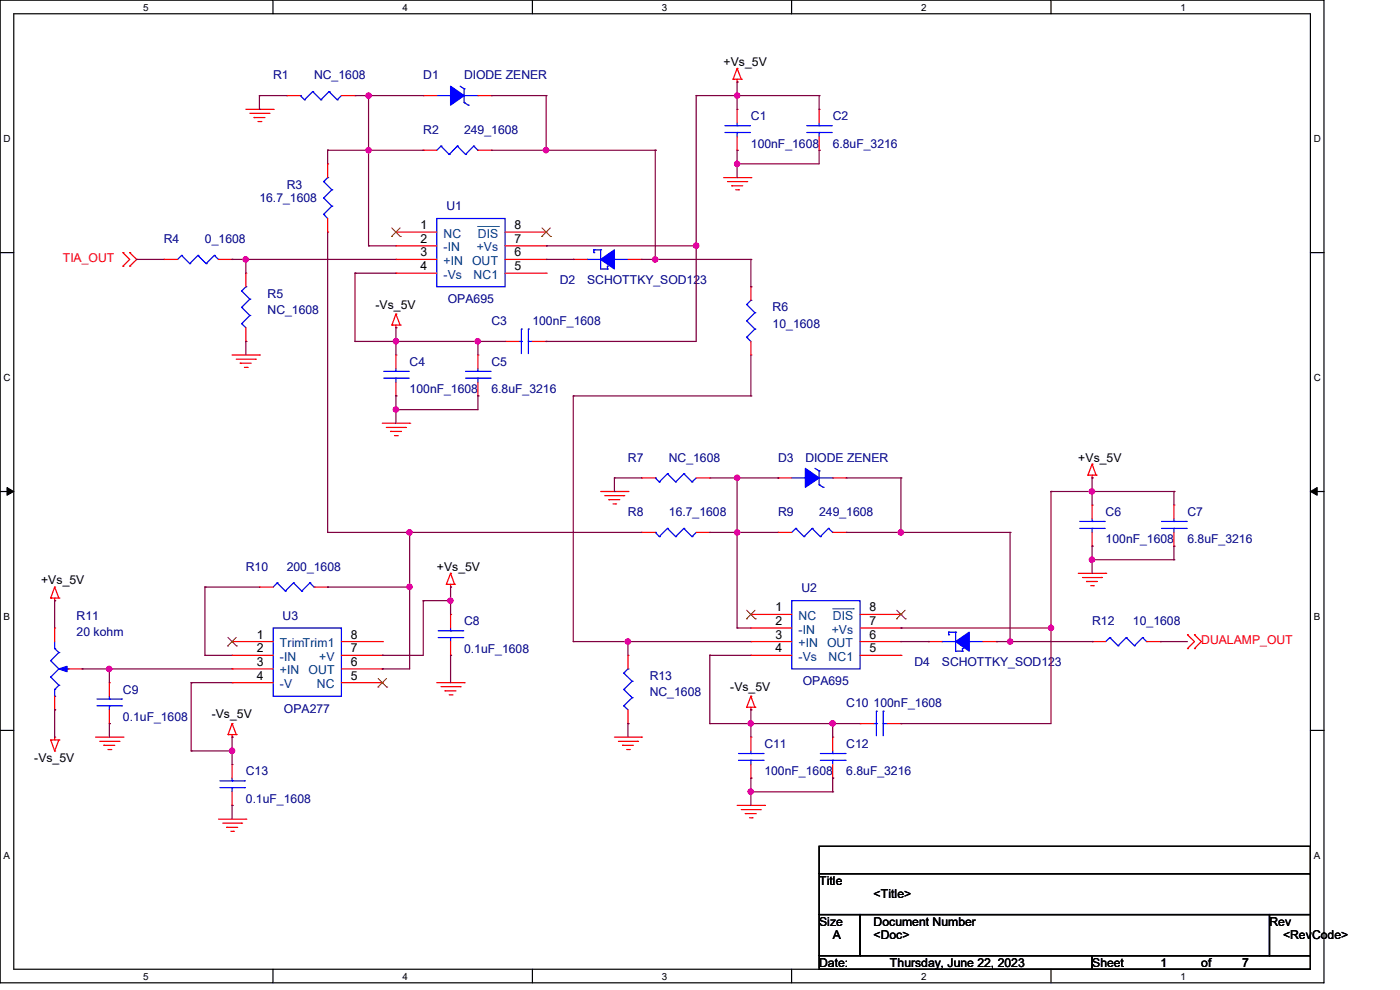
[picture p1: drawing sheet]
<svg xmlns="http://www.w3.org/2000/svg" width="297mm" height="210mm" viewBox="0 0 297 210" stroke-linecap="round" stroke-linejoin="round" font-family="sans-serif">
<path d="M0 0h280.9v208.5h-280.9zM2.9 2.9h275.1v202.7h-275.1z" fill="none" stroke="#000" stroke-width=".25"/>
<g fill="#fff">
<path d="M30.4 .3h1.1v2.4h-1.1z"/>
<path d="M30.4 205.9h1.1v2.3h-1.1z"/>
</g>
<path d="M57.9 0v2.9M57.9 205.6v2.9" fill="none" stroke="#000" stroke-width=".25"/>
<g fill="#fff">
<path d="M85.4 .3h1.1v2.4h-1.1z"/>
<path d="M85.4 205.9h1.1v2.3h-1.1z"/>
</g>
<path d="M112.9 0v2.9M112.9 205.6v2.9" fill="none" stroke="#000" stroke-width=".25"/>
<g fill="#fff">
<path d="M140.4 .3h1.2v2.4h-1.2z"/>
<path d="M140.4 205.9h1.2v2.3h-1.2z"/>
</g>
<path d="M167.9 0v2.9M167.9 205.6v2.9" fill="none" stroke="#000" stroke-width=".25"/>
<g fill="#fff">
<path d="M195.4 .3h1.2v2.4h-1.2z"/>
<path d="M195.4 205.9h1.2v2.3h-1.2z"/>
</g>
<path d="M223 0v2.9M223 205.6v2.9" fill="none" stroke="#000" stroke-width=".25"/>
<g fill="#fff">
<path d="M250.4 .3h1.2v2.4h-1.2z"/>
<path d="M250.4 205.9h1.2v2.3h-1.2z"/>
<path d="M.8 28.2h1.4v2.4h-1.4z"/>
<path d="M278.7 28.2h1.5v2.4h-1.5z"/>
<path d="M.8 78.9h1.4v2.3h-1.4z"/>
<path d="M278.7 78.9h1.5v2.3h-1.5z"/>
</g>
<path d="M0 53.6h2.9M278 53.6h2.9" fill="none" stroke="#000" stroke-width=".25"/>
<g fill="#fff">
<path d="M.8 129.6h1.3v2.3h-1.3z"/>
<path d="M278.7 129.6h1.4v2.3h-1.4z"/>
</g>
<path d="M0 104.3h2.9M278 104.3h2.9" fill="none" stroke="#000" stroke-width=".25"/>
<path d="M1.5 103.4l1.4 .9-1.4 .8zM278 104.3l1.4-.9v1.7z" fill="#000" stroke="#000" stroke-width=".21"/>
<g fill="#fff">
<path d="M.8 180.3h1.3v2.3h-1.3z"/>
<path d="M278.7 180.3h1.4v2.3h-1.4z"/>
</g>
<path d="M0 154.9h2.9M278 154.9h2.9M173.8 179.5h104.2v5.8h-104.2zM173.8 185.3h104.2v8.7h-104.2zM173.8 194h8.7v8.7h-8.7zM182.5 194h86.8v8.7h-86.8zM269.3 194h8.7v8.7h-8.7zM173.8 202.7h57.9v2.9h-57.9zM231.7 202.7h46.3v2.9h-46.3z" fill="none" stroke="#000" stroke-width=".25"/>
<g fill="none" stroke="#f00" stroke-width=".25">
<path d="M155.5 16.8h.1M155.5 16.8h1.8M156.4 17.4h.1M156.4 14.5h.1M156.4 16.8v.6M156.4 14.5l-.9 2.3M156.4 14.5l.9 2.3M157.3 16.8h.1M52.2 23.2h5.8M53 24h4.1M53.9 24.9h.1M53.9 24.9h2.3"/>
<path d="M54.7 25.8h.6M55.3 25.8h.1M57.1 24h.1M58 23.2h.1M60.8 20.3h.1M60.8 20.3h2.9M69.5 34.8h.1M69.5 34.8v2.9M72.4 20.3h2.9M75.3 20.3h.1M89.8 20.3h.1M89.8 31.9h.1"/>
<path d="M89.8 20.3h2.9M89.8 31.9h2.9M101.4 20.3h2.9M101.4 31.9h2.9M104.3 20.3h.1M104.3 31.9h.1M153.5 37.7h5.8M154.3 38.5h4.1M155.2 39.4h.1M155.2 39.4h2.4M156.4 23.2h.1M156.4 31.9h.1"/>
<path d="M156.4 23.2v2.9M156.4 29v2.9M158.4 38.5h.1M159.3 37.7h.1M173.8 23.2h.1M173.8 31.9h.1M173.8 23.2v2.9M173.8 29v2.9M26.1 53.6h.1M26.1 56.5h.1M26.1 53.6l1.4 1.4-1.4 1.5M27.5 56.5h.1"/>
<path d="M27.5 53.6h.1M27.5 53.6l1.5 1.4-1.5 1.5M34.8 55h.1M34.8 55h2.9M46.4 55h2.8M49.2 55h.1M52.2 58h.1M52.2 58v2.8M69.5 49.2h.1M69.5 46.4v2.8M84 49.2h.1M84 52.2h.1"/>
<path d="M84 55h.1M84 58h.1M84 55h8.7M84 49.2h8.7M84 52.2h8.7M84 58h8.7M107.1 55h8.8M107.1 49.2h8.8M107.1 52.2h8.8M107.1 58h8.8M115.9 58h.1M115.9 55h.1"/>
<path d="M115.9 52.2h.1M115.9 49.2h.1M121.6 55h.1M121.6 55h2.9M133.2 55h2.9M136.1 55h.1M156.1 40.3h.6M156.7 40.3h.1M49.2 75.3h5.8M50.1 76.2h4.1M51 77h.1M51 77h2.3"/>
<path d="M51.9 77.9h.6M52.2 72.4h.1M52.2 69.5v2.9M52.5 77.9h.1M54.2 76.2h.1M55 75.3h.1M83.1 69h.1M83.1 69h1.8M84 69.5h.1M84 66.6h.1M84 75.3h.1M84 69v.5"/>
<path d="M84 75.3v2.9M84 66.6l-.9 2.4M84 66.6l.9 2.4M84.9 69h.1M101.4 75.3h.1M101.4 75.3v2.9M107.1 72.4h.1M107.1 72.4h3M112.9 72.4h3M115.9 72.4h.1M159.3 75.3h.1M159.3 60.8h.1"/>
<path d="M159.3 60.8v2.9M159.3 72.4v2.9M81.1 89.8h5.8M82 90.7h4M82.8 91.5h.1M82.8 91.5h2.4M83.7 92.4h.6M84 84h.1M84 81.1v2.9M84.3 92.4h.1M86 90.7h.1M86.9 89.8h.1"/>
<path d="M101.4 84h.1M101.4 81.1v2.9M231.7 98.5h.1M231.7 98.5l-.9 2.3M231.7 98.5l.8 2.3M127.4 104.3h5.8M128.3 105.2h4M129.2 106h.1M129.2 106h2.3M130 106.9h.6M130.6 106.9h.1M132.3 105.2h.1"/>
<path d="M133.2 104.3h.1M136.1 101.4h.1M136.1 112.9h.1M136.1 101.4h2.9M136.1 112.9h2.9M147.7 101.4h2.9M147.7 112.9h2.9M150.6 101.4h.1M150.6 112.9h.1M165.1 101.4h.1M165.1 112.9h.1M165.1 101.4h2.9"/>
<path d="M165.1 112.9h2.9M176.7 101.4h2.8M176.7 112.9h2.8M179.5 101.4h.1M179.5 112.9h.1M230.8 100.8h.1M230.8 100.8h1.7M231.7 101.4h.1M231.7 107.1h.1M231.7 115.9h.1M231.7 100.8v.6M231.7 107.1v3"/>
<path d="M231.7 112.9v3M232.5 100.8h.1M249 107.1h.1M249 115.9h.1M249 107.1v3M249 112.9v3M10.8 126.9h.1M10.8 126.9h1.7M11.6 127.4h.1M11.6 124.5h.1M11.6 133.2h.1M11.6 126.9v.5"/>
<path d="M11.6 133.2v2.9M11.6 124.5l-.8 2.4M11.6 124.5l.9 2.4M12.5 126.9h.1M49.2 136.1h.1M49.2 139h.1M49.2 136.1h8.8M49.2 139h8.8M55 124.5h.1M55 124.5h3M66.6 124.5h2.9M69.5 124.5h.1"/>
<path d="M72.4 136.1h8.7M72.4 139h8.7M81.1 139h.1M81.1 136.1h.1M94.7 124h.1M94.7 124h1.7M95.6 124.5h.1M95.6 121.6h.1M95.6 130.3h.1M95.6 139h.1M95.6 124v.5M95.6 130.3v2.9"/>
<path d="M95.6 136.1v2.9M95.6 121.6l-.9 2.4M95.6 121.6l.8 2.4M96.4 124h.1M133.2 139h.1M133.2 139v2.9M159.3 130.3h.1M159.3 133.2h.1M159.3 136.1h.1M159.3 139h.1M159.3 136.1h8.7M159.3 139h8.7"/>
<path d="M159.3 130.3h8.7M159.3 133.2h8.7M182.5 136.1h8.6M182.5 139h8.6M182.5 130.3h8.6M182.5 133.2h8.6M191.1 139h.1M191.1 136.1h.1M191.1 133.2h.1M191.1 130.3h.1M196.9 136.1h.1M196.9 136.1h2.9"/>
<path d="M208.5 136.1h2.9M211.4 136.1h.1M228.8 121.6h5.8M229.7 122.5h4M230.5 123.4h.1M230.5 123.4h2.3M231.4 124.2h.5M231.7 136.1h.1M231.7 136.1h2.9M231.9 124.2h.1M233.7 122.5h.1M234.6 121.6h.1"/>
<path d="M243.2 136.1h3M246.2 136.1h.1M251.9 137.6h.1M251.9 134.7h.1M251.9 134.7l1.5 1.4-1.5 1.5M253.4 137.6h.1M253.4 134.7h.1M253.4 134.7l1.4 1.4-1.4 1.5M10.8 157h.1M10.8 157h1.7M10.8 157l.8 2.3M11.6 156.4h.1"/>
<path d="M11.6 159.3h.1M11.6 150.6h.1M11.6 147.7v2.9M11.6 156.4v.6M12.5 157h.1M12.5 157l-.9 2.3M14.5 141.9h2.9M17.4 141.9h.1M20.3 156.4h5.8M21.2 157.3h4M22 158.1h.1M22 158.1h2.3"/>
<path d="M22.9 159h.6M23.2 144.8h.1M23.2 153.5h.1M23.2 144.8v2.9M23.2 150.6v2.9M23.5 159h.1M25.2 157.3h.1M26.1 156.4h.1M48.4 155.8h.1M48.4 155.8h1.7M49.2 156.4h.1M49.2 153.5h.1"/>
<path d="M49.2 141.9h.1M49.2 144.8h.1M49.2 144.8h8.8M49.2 155.8v.6M49.2 153.5l-.8 2.3M49.2 153.5l.9 2.3M49.2 141.9h8.8M50.1 155.8h.1M72.4 144.8h8.7M72.4 141.9h8.7M81.1 144.8h.1M81.1 141.9h.1"/>
<path d="M92.7 144.8h5.8M93.6 145.7h4M94.4 146.6h.1M94.4 146.6h2.3M95.3 147.4h.6M95.9 147.4h.1M97.6 145.7h.1M98.5 144.8h.1M130.3 156.4h5.8M131.2 157.3h4.1M132.1 158.1h.1M132.1 158.1h2.3"/>
<path d="M132.9 159h.6M133.2 153.5h.1M133.2 150.6v2.9M133.5 159h.1M135.3 157.3h.1M136.1 156.4h.1M158.4 150h.1M158.4 150h1.7M159.3 150.6h.1M159.3 147.7h.1M159.3 156.4h.1M159.3 150v.6"/>
<path d="M159.3 156.4v2.9M159.3 147.7l-.9 2.3M159.3 147.7l.8 2.3M160.1 150h.1M176.7 156.4h.1M176.7 156.4v2.9M182.5 153.5h.1M182.5 153.5h2.8M188.3 153.5h2.8M191.1 153.5h.1M46.4 173.8h5.8M47.2 174.6h4.1"/>
<path d="M48.1 175.5h.1M48.1 175.5h2.3M49 176.4h.5M49.2 162.2h.1M49.2 170.9h.1M49.2 162.2v2.9M49.2 168v2.9M49.5 176.4h.1M51.3 174.6h.1M52.2 173.8h.1M156.4 170.9h5.8M157.3 171.7h4"/>
<path d="M158.1 172.6h.1M158.1 172.6h2.3M159 173.5h.6M159.3 165.1h.1M159.3 162.2v2.9M159.6 173.5h.1M161.3 171.7h.1M162.2 170.9h.1M176.7 165.1h.1M176.7 162.2v2.9"/>
</g>
<g fill="none" stroke="#00f" stroke-width=".25">
<path d="M66.3 19.4h.1M66.3 19.4l1.8 1.8M66.3 19.4l-1.7 1.8M69.8 19.4h.1M69.8 19.4l1.7 1.8M69.8 19.4l-1.7 1.8M97.6 18.3l.9 .5M98.5 18.8h.1M98.5 18.8v3M63.7 20.3h.1M63.7 20.3l.9 .9M64.6 21.2h.1"/>
<path d="M68.1 21.2h.1M68.7 38.5h.1M68.7 38.5l1.7 1.8M69.5 37.7h.1M69.5 37.7l-.8 .8M71.5 21.2h.1M72.4 20.3l-.9 .9M92.7 20.3h2.9M93.6 31h.1M93.6 31l-.9 .9M93.6 31l1.7 1.8M95.3 32.8h.1"/>
<path d="M95.6 20.3h.1M97 31h.1M97 31l-1.7 1.8M97 31l1.8 1.8M98.5 21.8h.1M98.5 20.3h2.9M98.5 21.8l.9 .5M98.8 32.8h.1M99.4 22.3h.1M100.5 31h.1M100.5 31l-1.7 1.8M100.5 31l.9 .9"/>
<path d="M101.4 20.3h.1M101.4 31.9h.1M153.8 28.1h5.2M153.8 26.7h5.2M156.4 26.7h.1M156.4 28.1h.1M156.4 26.1v.6M156.4 28.1v.9M159 28.1h.1M159 26.7h.1M171.2 28.1h5.2M171.2 26.7h5.2"/>
<path d="M173.8 26.7h.1M173.8 28.1h.1M173.8 26.1v.6M173.8 28.1v.9M176.4 28.1h.1M176.4 26.7h.1M38.5 54.2h.1M38.5 54.2l-.8 .8M38.5 54.2l1.8 1.7M40.3 55.9h.1M42 54.2h.1M42 54.2l-1.7 1.7"/>
<path d="M42 54.2l1.7 1.7M43.7 55.9h.1M45.5 54.2h.1M45.5 54.2l-1.8 1.7M45.5 54.2l.9 .8M46.4 55h.1M68.7 45.5h.1M68.7 42h.1M68.7 45.5l.8 .9M68.7 42l1.7 1.7M70.4 43.7h.1M70.4 40.3h.1"/>
<path d="M70.4 43.7l-1.7 1.8M70.4 40.3l-1.7 1.7M92.7 46.4h14.4v14.4h-14.4zM124.5 55h.1M124.5 55h2.9M126 53h.1M126 53.6h.1M126 53h1.4M126 53v.6M127.4 53h.1M127.4 53v4.1h1.5M128.9 57.1h.1"/>
<path d="M128.9 56.5h.1M128.9 56.5v.6M130.3 55h.1M130.3 55h2.9M51.3 68.7h.1M51.3 65.2h.1M51.3 61.7h.1M51.3 68.7l.9 .8M51.3 65.2l1.7 1.7M51.3 61.7l1.7 1.8M52.2 60.8h.1M52.2 60.8l-.9 .9"/>
<path d="M53 66.9h.1M53 63.5h.1M53 66.9l-1.7 1.8M53 63.5l-1.7 1.7M81.4 78.8h5.2M84 78.8h.1M84 78.2v.6M86.6 78.8h.1M98.8 78.8h5.2M101.4 78.8h.1M101.4 78.2v.6M104 78.8h.1"/>
<path d="M110.1 72.4h.5M110.6 72.4h.1M110.6 69.8h.1M110.6 69.8v5.2M112.1 69.8h.1M112.1 72.4h.1M112.1 72.4h.8M112.1 69.8v5.2M158.4 71.5h.1M158.4 68.1h.1M158.4 64.6h.1M158.4 71.5l.9 .9"/>
<path d="M158.4 68.1l1.7 1.7M158.4 64.6l1.7 1.7M159.3 63.7h.1M159.3 63.7l-.9 .9M160.1 69.8h.1M160.1 66.3h.1M160.1 69.8l-1.7 1.7M160.1 66.3l-1.7 1.8M81.4 80.2h5.2M84 80.2h.1M84 80.2v.9M86.6 80.2h.1"/>
<path d="M98.8 80.2h5.2M101.4 80.2h.1M101.4 80.2v.9M104 80.2h.1M172.9 99.4l.9 .5M173.8 99.9h.1M173.8 99.9v2.9M139 101.4h.1M139 112.9h.1M139 101.4l.9 .8M139 112.9l.9 .9M139.9 102.2h.1"/>
<path d="M139.9 113.8h.1M141.6 100.5h.1M141.6 112.1h.1M141.6 100.5l1.7 1.7M141.6 100.5l-1.7 1.7M141.6 112.1l1.7 1.7M141.6 112.1l-1.7 1.7M143.3 102.2h.1M143.3 113.8h.1M145.1 100.5h.1M145.1 112.1h.1M145.1 100.5l1.7 1.7"/>
<path d="M145.1 100.5l-1.8 1.7M145.1 112.1l1.7 1.7M145.1 112.1l-1.8 1.7M146.8 102.2h.1M146.8 113.8h.1M147.7 101.4l-.9 .8M147.7 112.9l-.9 .9M168 101.4h2.9M168.8 112.1h.1M168.8 112.1l-.8 .8M168.8 112.1l1.8 1.7M170.6 113.8h.1"/>
<path d="M170.9 101.4h.1M172.3 112.1h.1M172.3 112.1l-1.7 1.7M172.3 112.1l1.7 1.7M173.8 102.8h.1M173.8 101.4h2.9M173.8 102.8l.8 .6M174 113.8h.1M174.6 103.4h.1M175.8 112.1h.1M175.8 112.1l-1.8 1.7M175.8 112.1l.9 .8"/>
<path d="M176.7 101.4h.1M176.7 112.9h.1M229.1 112.1h5.2M229.1 110.6h5.2M231.7 110.6h.1M231.7 112.1h.1M231.7 110.1v.5M231.7 112.1v.8M234.3 112.1h.1M234.3 110.6h.1M246.4 112.1h5.3M246.4 110.6h5.3"/>
<path d="M249 110.6h.1M249 112.1h.1M249 110.1v.5M249 112.1v.8M251.7 112.1h.1M251.7 110.6h.1M11.6 137.6h.1M11.6 136.1v1.5M11.6 137.6l.9 .8M12.5 138.4h.1M12.5 138.4l-1.7 1.8M58 133.2h14.4v14.5h-14.4z"/>
<path d="M58.8 123.7h.1M58.8 123.7l-.8 .8M58.8 123.7l1.7 1.7M60.5 125.4h.1M62.3 123.7h.1M62.3 123.7l-1.8 1.7M62.3 123.7l1.7 1.7M64 125.4h.1M65.7 123.7h.1M65.7 123.7l-1.7 1.7M65.7 123.7l.9 .8M66.6 124.5h.1"/>
<path d="M93 135.3h5.2M93 133.8h5.2M95.6 133.8h.1M95.6 135.3h.1M95.6 133.2v.6M95.6 135.3v.8M98.2 135.3h.1M98.2 133.8h.1M168 127.4h14.5v14.5h-14.5zM199.8 136.1h.1M199.8 136.1h2.9M201.3 134.1h.1"/>
<path d="M201.3 134.7h.1M201.3 134.1h1.4M201.3 134.1v.6M202.7 134.1h.1M202.7 134.1v4h1.5M204.2 138.1h.1M204.2 137.6h.1M204.2 137.6v.5M205.6 136.1h.1M205.6 136.1h2.9M235.5 135.3h.1M235.5 135.3l-.9 .8"/>
<path d="M235.5 135.3l1.7 1.7M237.2 137h.1M238.9 135.3h.1M238.9 135.3l-1.7 1.7M238.9 135.3l1.8 1.7M240.7 137h.1M242.4 135.3h.1M242.4 135.3l-1.7 1.7M242.4 135.3l.8 .8M243.2 136.1h.1M10.8 140.2h.1M10.8 143.6h.1"/>
<path d="M10.8 140.2l1.7 1.7M10.8 143.6l1.7 1.8M11.6 146.3h.1M11.6 147.7h.1M11.6 146.3v1.4M12.5 141.9h.1M12.5 145.4h.1M12.5 141.9l-1.7 1.7M12.5 145.4l-.9 .9M13.9 141.9h.6M14.5 141.9h.1M20.6 149.7h5.2"/>
<path d="M20.6 148.3h5.2M23.2 148.3h.1M23.2 149.7h.1M23.2 147.7v.6M23.2 149.7v.9M25.8 149.7h.1M25.8 148.3h.1M132.3 149.7h.1M132.3 146.3h.1M132.3 142.8h.1M132.3 149.7l.9 .9M132.3 146.3l1.8 1.7"/>
<path d="M132.3 142.8l1.8 1.7M133.2 141.9h.1M133.2 141.9l-.9 .9M134.1 148h.1M134.1 144.5h.1M134.1 148l-1.8 1.7M134.1 144.5l-1.8 1.8M156.7 159.9h5.2M159.3 159.9h.1M159.3 159.3v.6M161.9 159.9h.1M174 159.9h5.3"/>
<path d="M176.7 159.9h.1M176.7 159.3v.6M179.3 159.9h.1M185.3 153.5h.6M185.9 153.5h.1M185.9 150.9h.1M185.9 150.9v5.2M187.4 150.9h.1M187.4 153.5h.1M187.4 153.5h.9M187.4 150.9v5.2M46.7 167.1h5.2"/>
<path d="M46.7 165.7h5.2M49.2 165.7h.1M49.2 167.1h.1M49.2 165.1v.6M49.2 167.1v.9M51.9 167.1h.1M51.9 165.7h.1M156.7 161.3h5.2M159.3 161.3h.1M159.3 161.3v.9M161.9 161.3h.1M174 161.3h5.3"/>
<path d="M176.7 161.3h.1M176.7 161.3v.9M179.3 161.3h.1"/>
</g>
<g fill="none" stroke="#804000" stroke-width=".21">
<path d="M83.1 50.2h.1M83.1 48.3l1.8 1.9M84.9 48.3l-1.8 1.9M84.9 50.2h.1M114.9 50.2h.1M115 48.3l1.8 1.9M116.8 48.3l-1.9 1.9M116.8 50.2h.1M48.3 137h.1M48.3 135.2l1.9 1.8M50.1 135.2l-1.8 1.8M50.2 137h.1"/>
<path d="M158.4 131.3h.1M158.4 129.5l1.8 1.8M160.2 129.5l-1.8 1.8M160.2 131.3h.1M190.2 131.3h.1M190.2 129.5l1.9 1.8M192 129.5l-1.8 1.8M192.1 131.3h.1M80.2 145.8h.1M80.2 143.9l1.8 1.9M82 143.9l-1.8 1.9M82 145.8h.1"/>
</g>
<g fill="#00f" stroke="#00f" stroke-width=".25">
<path d="M12.5 141.9l1.7-.5v1.1z"/>
<path d="M202.7 136.1l2.9-2v4z" fill-rule="evenodd"/>
<path d="M127.4 55l2.9-2v4.1z" fill-rule="evenodd"/>
<path d="M95.6 18.3l2.9 2-2.9 2z" fill-rule="evenodd"/>
<path d="M170.9 99.4l2.9 2-2.9 2z" fill-rule="evenodd"/>
</g>
<path d="M101.3 48h4.4M105.7 48h.1M176.7 129.2h4.3M181 129.2h.1" fill="none" stroke="#004080" stroke-width=".21"/>
<g fill="none" stroke="#800040" stroke-width=".25">
<path d="M156.4 17.4h.1M156.4 17.4v5.8M55 20.3h.1M55 23.2h.1M55 20.3h5.8M55 20.3v2.9M69.5 31.9h.1M69.5 31.9h20.3M69.5 31.9v2.9M75.3 20.3h14.5M78.2 31.9h.1M78.2 20.3h.1"/>
<path d="M78.2 20.3v31.9M104.3 31.9h34.7M104.3 20.3h11.6M115.9 31.9h.1M115.9 20.3h.1M115.9 20.3v11.6M139 31.9h.1M139 31.9v23.1M147.7 20.3h.1M147.7 20.3v52.1h-31.8M147.7 20.3h26.1M156.4 20.3h.1"/>
<path d="M156.4 31.9h.1M156.4 34.8h.1M156.4 31.9v5.8M173.8 20.3h.1M173.8 31.9h.1M173.8 20.3v2.9M173.8 31.9v2.9h-17.4M29 55h.1M29 55h5.8M49.2 55h.1M49.2 55h34.8M52.2 55h.1"/>
<path d="M52.2 55v3M69.5 49.2v63.7M75.3 58h.1M75.3 58h8.7M75.3 58v14.4M78.2 52.2h.1M78.2 52.2h5.8M115.9 52.2h.1M115.9 55h5.7M115.9 52.2h31.8M121.6 55h.1M136.1 55h23.2"/>
<path d="M139 55h.1M147.7 52.2h.1M159.3 55h.1M159.3 55v5.8M52.2 72.4h.1M52.2 72.4v2.9M75.3 72.4h.1M75.3 72.4h31.8M84 69.5h.1M84 72.4h.1M84 69.5v5.8M101.4 72.4h.1"/>
<path d="M101.4 72.4v2.9M115.9 72.4h.1M159.3 60.8h.1M159.3 75.3v8.7M84 84h.1M84 86.9h.1M84 84v5.8M101.4 84h.1M101.4 84v2.9h-17.4M121.6 84h.1M121.6 84h37.7M121.6 84v52.1"/>
<path d="M159.3 84h.1M69.5 112.9h.1M69.5 112.9h66.6M86.9 112.9h.1M86.9 112.9v29h-5.8M130.3 101.4h.1M130.3 104.3h.1M130.3 101.4h5.8M130.3 101.4v2.9M150.6 112.9h14.5M150.6 101.4h14.5M156.4 112.9h.1"/>
<path d="M156.4 101.4h.1M156.4 101.4v31.8M165.1 101.4h.1M179.5 112.9h34.8M179.5 101.4h11.6M191.1 112.9h.1M191.1 101.4h.1M191.1 101.4v11.5M214.3 112.9h.1M214.3 112.9v23.2M223 104.3h.1M223 104.3v49.2h-31.9"/>
<path d="M223 104.3h26M231.7 101.4h.1M231.7 104.3h.1M231.7 115.9h.1M231.7 118.7h.1M231.7 101.4v5.7M231.7 115.9v5.7M231.7 118.7h17.3M249 104.3h.1M249 115.9h.1M249 118.7h.1M249 104.3v2.8"/>
<path d="M249 115.9v2.8M11.6 127.4h.1M11.6 127.4v5.8M43.5 124.5h.1M43.5 139h.1M43.5 139h5.7M43.5 124.5h11.5M43.5 124.5v14.5M69.5 124.5h.1M69.5 124.5h17.4M81.1 139h.1M86.9 124.5h.1"/>
<path d="M89.8 127.4h.1M89.8 127.4v11.6h-8.7M89.8 127.4h5.8M95.6 124.5h.1M95.6 127.4h.1M95.6 139h.1M95.6 124.5v5.8M95.6 139v5.8M121.6 136.1h.1M121.6 136.1h37.7M133.2 136.1h.1M133.2 136.1v2.9"/>
<path d="M150.6 139h.1M150.6 139h8.7M150.6 139v14.5M156.4 133.2h.1M156.4 133.2h2.9M191.1 133.2h.1M191.1 136.1h5.8M191.1 133.2h31.9M196.9 136.1h.1M211.4 136.1h.1M211.4 136.1h20.3M214.3 136.1h.1"/>
<path d="M223 133.2h.1M231.7 136.1h.1M246.2 136.1h.1M246.2 136.1h5.7M11.6 150.6h.1M11.6 150.6v5.8M17.4 141.9h.1M17.4 141.9h31.8M23.2 141.9h.1M23.2 153.5h.1M23.2 141.9v2.9M23.2 153.5v2.9"/>
<path d="M40.6 144.8h.1M40.6 159.3h.1M40.6 144.8h8.6M40.6 144.8v14.5M40.6 159.3h8.6M49.2 156.4h.1M49.2 159.3h.1M49.2 156.4v5.8M81.1 141.9h.1M133.2 153.5h.1M133.2 153.5v2.9M150.6 153.5h.1"/>
<path d="M150.6 153.5h31.9M159.3 150.6h.1M159.3 153.5h.1M159.3 150.6v5.8M176.7 153.5h.1M176.7 153.5v2.9M191.1 153.5h.1M49.2 170.9h.1M49.2 170.9v2.9M159.3 165.1h.1M159.3 168h.1M159.3 165.1v5.8"/>
<path d="M159.3 168h17.4M176.7 168h.1M176.7 165.1h.1M176.7 165.1v2.9"/>
</g>
<g fill="#f0f" stroke="#f0f" stroke-width=".25">
<circle cx="52.1" cy="55" r=".55"/>
<circle cx="101.3" cy="72.4" r=".55"/>
<circle cx="84" cy="72.4" r=".55"/>
<circle cx="84" cy="86.9" r=".55"/>
<circle cx="133.2" cy="136.1" r=".56"/>
<circle cx="159.3" cy="153.5" r=".55"/>
<circle cx="159.3" cy="167.9" r=".55"/>
<circle cx="176.6" cy="153.5" r=".56"/>
<circle cx="78.2" cy="31.9" r=".55"/>
<circle cx="147.7" cy="52.1" r=".56"/>
<circle cx="156.4" cy="20.3" r=".55"/>
<circle cx="156.4" cy="34.8" r=".55"/>
<circle cx="223" cy="133.2" r=".55"/>
<circle cx="231.6" cy="104.2" r=".55"/>
<circle cx="231.6" cy="118.7" r=".55"/>
<circle cx="95.5" cy="127.4" r=".55"/>
<circle cx="86.9" cy="124.5" r=".55"/>
<circle cx="23.2" cy="141.9" r=".55"/>
<circle cx="49.2" cy="159.3" r=".55"/>
<circle cx="78.2" cy="20.3" r=".55"/>
<circle cx="214.3" cy="136.1" r=".55"/>
<circle cx="156.4" cy="101.3" r=".55"/>
<circle cx="156.4" cy="112.9" r=".55"/>
<circle cx="86.9" cy="112.9" r=".55"/>
<circle cx="139" cy="55" r=".55"/>
<circle cx="115.8" cy="31.9" r=".55"/>
<circle cx="191.1" cy="112.9" r=".56"/>
</g>
<g font-size="2.6" fill="#000080">
<text x="58" y="16.8">R1</text>
<text x="66.6" y="16.8">NC_1608</text>
<text x="89.8" y="16.8">D1</text>
<text x="98.5" y="16.8">DIODE ZENER</text>
<text x="89.8" y="28.4">R2</text>
<text x="98.5" y="28.4">249_1608</text>
<text x="159.3" y="25.5">C1</text>
<text x="176.7" y="25.5">C2</text>
<text x="159.3" y="31.3">100nF_1608</text>
<text x="176.7" y="31.3">6.8uF_3216</text>
<text x="60.8" y="40">R3</text>
<text x="55" y="42.9">16.7_1608</text>
<text x="94.7" y="44.6">U1</text>
<text x="34.8" y="51.6">R4</text>
<text x="43.5" y="51.6">0_1608</text>
<text x="56.8" y="63.2">R5</text>
<text x="95" y="64.3">OPA695</text>
<text x="118.7" y="60.3">D2</text>
<text x="124.5" y="60.3">SCHOTTKY_SOD123</text>
<text x="56.8" y="66.6">NC_1608</text>
<text x="104.3" y="69">C3</text>
<text x="112.9" y="69">100nF_1608</text>
<text x="163.9" y="66">R6</text>
<text x="163.9" y="69.5">10_1608</text>
<text x="86.9" y="77.6">C4</text>
<text x="104.3" y="77.6">C5</text>
<text x="86.9" y="83.4">100nF_1608</text>
<text x="104.3" y="83.4">6.8uF_3216</text>
<text x="133.2" y="97.9">R7</text>
<text x="141.9" y="97.9">NC_1608</text>
<text x="165.1" y="97.9">D3</text>
<text x="170.9" y="97.9">DIODE ZENER</text>
<text x="133.2" y="109.5">R8</text>
<text x="141.9" y="109.5">16.7_1608</text>
<text x="165.1" y="109.5">R9</text>
<text x="173.8" y="109.5">249_1608</text>
<text x="234.6" y="109.5">C6</text>
<text x="251.9" y="109.5">C7</text>
<text x="234.6" y="115.3">100nF_1608</text>
<text x="251.9" y="115.3">6.8uF_3216</text>
<text x="52.2" y="121.1">R10</text>
<text x="60.8" y="121.1">200_1608</text>
<text x="170" y="125.7">U2</text>
<text x="16.3" y="131.5">R11</text>
<text x="59.9" y="131.5">U3</text>
<text x="16.3" y="135">20 kohm</text>
<text x="98.5" y="132.7">C8</text>
<text x="231.7" y="132.7">R12</text>
<text x="240.4" y="132.7">10_1608</text>
<text x="98.5" y="138.4">0.1uF_1608</text>
<text x="194" y="141.4">D4</text>
<text x="199.8" y="141.4">SCHOTTKY_SOD123</text>
<text x="26.1" y="147.1">C9</text>
<text x="137.8" y="144.2">R13</text>
<text x="137.8" y="147.7">NC_1608</text>
<text x="170.3" y="145.4">OPA695</text>
<text x="26.1" y="152.9">0.1uF_1608</text>
<text x="60.2" y="151.2">OPA277</text>
<text x="179.5" y="150">C10 100nF_1608</text>
<text x="162.2" y="158.7">C11</text>
<text x="179.5" y="158.7">C12</text>
<text x="52.2" y="164.5">C13</text>
<text x="162.2" y="164.5">100nF_1608</text>
<text x="179.5" y="164.5">6.8uF_3216</text>
<text x="52.2" y="170.3">0.1uF_1608</text>
</g>
<g font-size="2.6">
<text x="153.5" y="13.9">+Vs_5V</text>
<text x="89.2" y="48.6">1</text>
<text x="89.2" y="51.5">2</text>
<text x="109.2" y="51.5">7</text>
<text x="109.2" y="48.6">8</text>
<text x="89.2" y="54.4">3</text>
<text x="89.2" y="57.3">4</text>
<text x="109.2" y="57.3">5</text>
<text x="109.2" y="54.4">6</text>
<text x="79.7" y="65.5">-Vs_5V</text>
<text x="228.8" y="97.9">+Vs_5V</text>
<text x="8.7" y="124">+Vs_5V</text>
<text x="92.7" y="121.1">+Vs_5V</text>
<text x="164.5" y="129.7">1</text>
<text x="184.5" y="129.7">8</text>
<text x="54.5" y="135.5">1</text>
<text x="74.5" y="135.5">8</text>
<text x="164.5" y="132.6">2</text>
<text x="164.5" y="135.5">3</text>
<text x="184.5" y="135.5">6</text>
<text x="184.5" y="132.6">7</text>
<text x="54.5" y="138.4">2</text>
<text x="54.5" y="141.3">3</text>
<text x="74.5" y="141.3">6</text>
<text x="74.5" y="138.4">7</text>
<text x="164.5" y="138.4">4</text>
<text x="184.5" y="138.4">5</text>
<text x="54.5" y="144.2">4</text>
<text x="74.5" y="144.2">5</text>
<text x="154.9" y="146.6">-Vs_5V</text>
<text x="44.9" y="152.4">-Vs_5V</text>
<text x="7.3" y="161.6">-Vs_5V</text>
<text x="173.8" y="187.7">Title</text>
<text x="185.3" y="190.6">&lt;Title&gt;</text>
<text x="173.8" y="196.3">Size</text>
<text x="185.3" y="196.3">Document Number</text>
<text x="269.3" y="196.3">Rev</text>
<text x="176.7" y="199.3">A</text>
<text x="185.3" y="199.3">&lt;Doc&gt;</text>
<text x="272.2" y="199.3">&lt;RevCode&gt;</text>
<text x="173.8" y="205.1">Date:</text>
<text x="188.8" y="205.1">Thursday, June 22, 2023</text>
<text x="231.7" y="205.1">Sheet</text>
<text x="246.2" y="205.1">1</text>
<text x="254.8" y="205.1">of</text>
<text x="263.5" y="205.1">7</text>
</g>
<g font-size="2.6" fill="#004080">
<text x="94.1" y="50.4">NC</text>
<text x="94.1" y="53.3">-IN</text>
<text x="101.1" y="53.3">+Vs</text>
<text x="101.3" y="50.4">DIS</text>
<text x="94.1" y="56.2">+IN</text>
<text x="94.1" y="59.1">-Vs</text>
<text x="100.2" y="56.2">OUT</text>
<text x="100.5" y="59.1">NC1</text>
<text x="169.4" y="131.5">NC</text>
<text x="176.7" y="131.5">DIS</text>
<text x="59.4" y="137.3">TrimTrim1</text>
<text x="169.4" y="134.4">-IN</text>
<text x="169.4" y="137.3">+IN</text>
<text x="175.5" y="137.3">OUT</text>
<text x="176.4" y="134.4">+Vs</text>
<text x="59.4" y="140.2">-IN</text>
<text x="59.4" y="143.1">+IN</text>
<text x="65.4" y="143.1">OUT</text>
<text x="67.7" y="140.2">+V</text>
<text x="169.4" y="140.2">-Vs</text>
<text x="175.8" y="140.2">NC1</text>
<text x="59.4" y="146">-V</text>
<text x="67.2" y="146">NC</text>
</g>
<g font-size="2.6" fill="#f00">
<text x="13.3" y="55.6">TIA_OUT</text>
<text x="254.8" y="136.7">DUALAMP_OUT</text>
</g>
<g font-size="2.1">
<text x="30.4" y="2.2">5</text>
<text x="85.4" y="2.2">4</text>
<text x="140.4" y="2.2">3</text>
<text x="195.4" y="2.2">2</text>
<text x="250.4" y="2.2">1</text>
<text x=".8" y="30.1">D</text>
<text x="278.7" y="30.1">D</text>
<text x=".8" y="80.8">C</text>
<text x="278.7" y="80.8">C</text>
<text x=".8" y="131.5">B</text>
<text x="278.7" y="131.5">B</text>
<text x=".8" y="182.2">A</text>
<text x="278.7" y="182.2">A</text>
<text x="30.4" y="207.8">5</text>
<text x="85.4" y="207.8">4</text>
<text x="140.4" y="207.8">3</text>
<text x="195.4" y="207.8">2</text>
<text x="250.4" y="207.8">1</text>
</g>
</svg>
